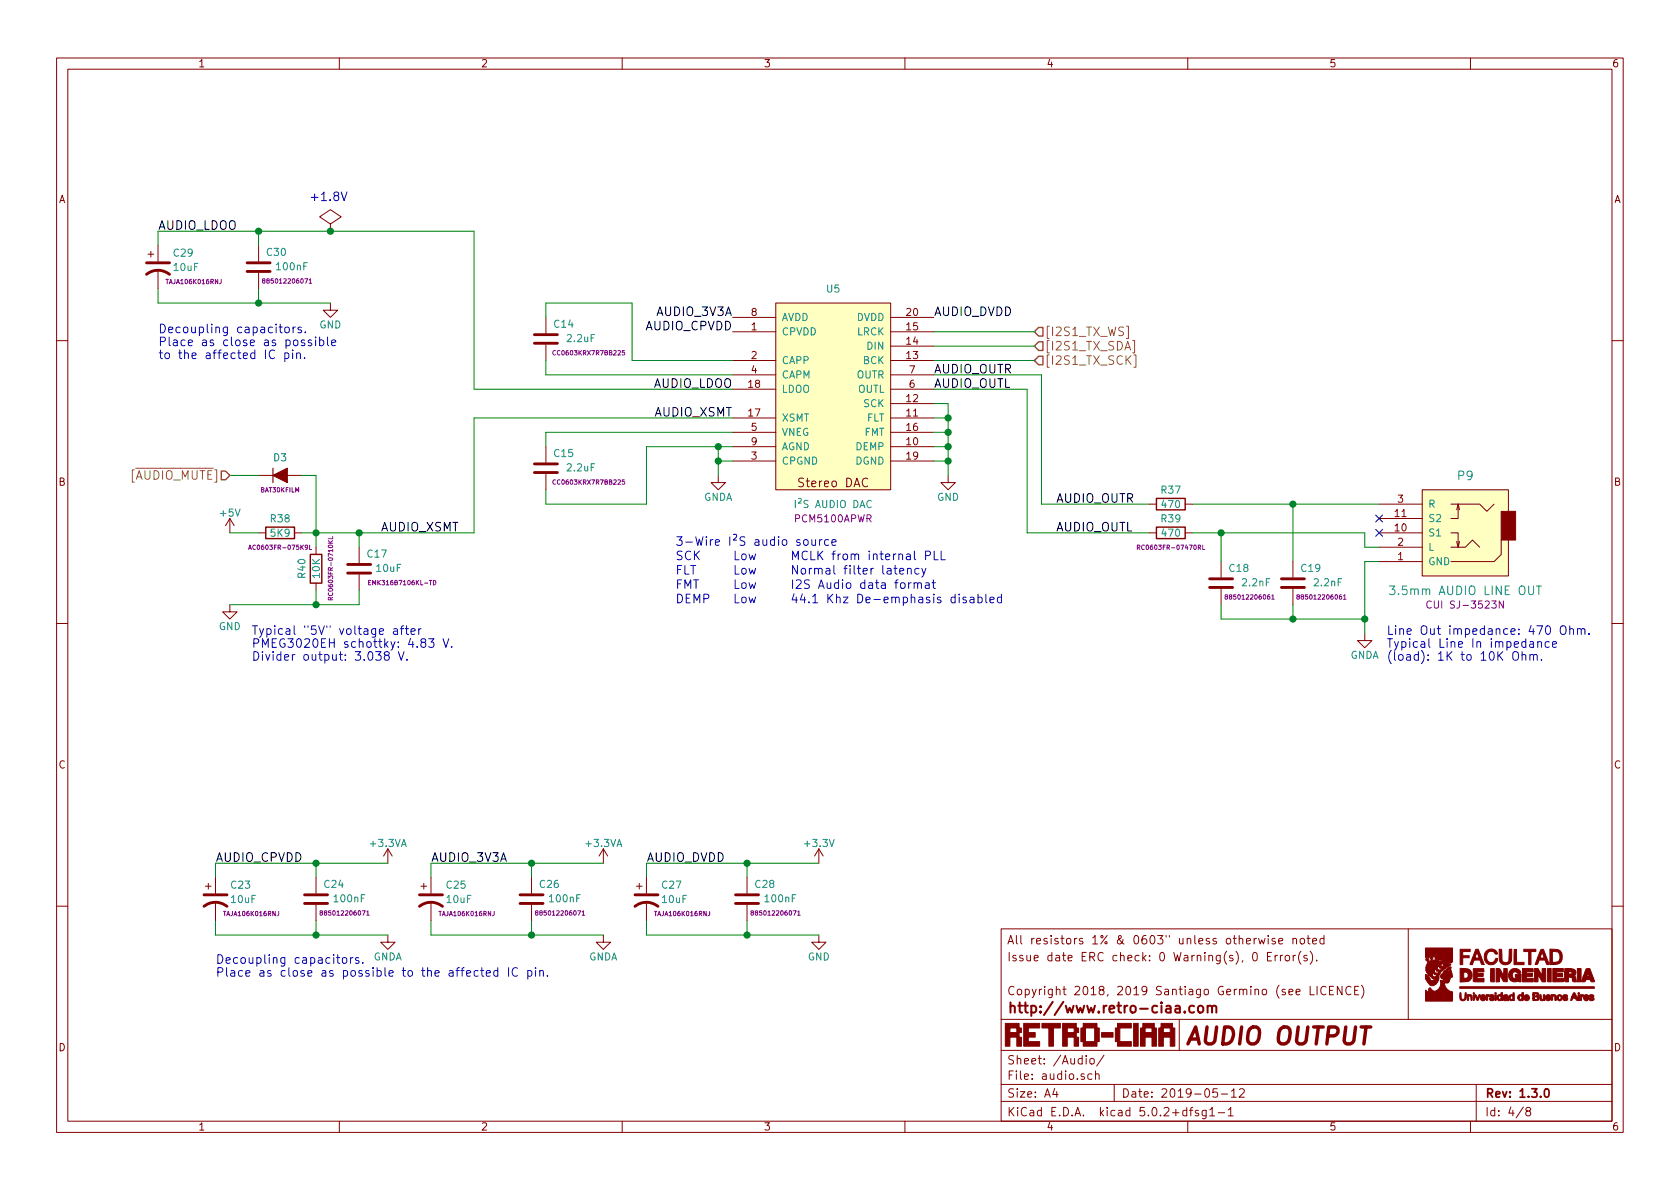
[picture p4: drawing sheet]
<svg xmlns="http://www.w3.org/2000/svg" width="297mm" height="210mm" viewBox="0 0 297 210" stroke-linecap="round" stroke-linejoin="round" font-family="sans-serif">
<g fill="none" stroke="#840000" stroke-width=".18">
<path d="M10 10.3h277v189.9h-277zM12 12.2h273v186.1h-273zM60 10.3v1.9M110 10.3v1.9M160 10.3v1.9M210 10.3v1.9M260 10.3v1.9M58.4 39.6l1.9-1.3-1.9-1.2-1.9 1.2 1.9 1.3v1.3M26.2 45h1M26.7 44.4v1.1M27.9 43.4v2.8M27.9 47.7v3.3"/>
<path d="M45.7 43.4v2.8M45.7 48.3v2.7M58.4 53.6v1.3h1.3l-1.3 1.2-1.3-1.2h1.3M58.4 40.9h.1M96.5 56.1v2.8M129.5 58.7h7.7M129.5 56.1h7.7M137.2 53.6h20.3v33h-20.3zM157.5 58.7h7.6M157.5 56.1h7.6M10 60.2h2M96.5 61v2.7"/>
<path d="M96.5 79v2.8M129.5 79h7.7M129.5 73.9h7.7M129.5 63.7h7.7M129.5 76.4h7.7M129.5 68.8h7.7M129.5 66.3h7.7M157.5 79h7.6M157.5 73.9h7.6M157.5 71.4h7.6M157.5 63.7h7.6M157.5 61.2h7.6"/>
<path d="M157.5 76.4h7.6M157.5 68.8h7.6M157.5 66.3h7.6M285 60.2h2M40.6 91.7l-.7 1.3M40.6 91.7v2.5M40.6 91.7l.8 1.3M45.7 84.1h7.6M45.7 94.2h1.3M52.1 94.2h1.2M55.9 96.8v1.2M63.5 96.8v2.8"/>
<path d="M96.5 83.8v2.8M127 84.1v1.2h1.3l-1.3 1.3-1.3-1.3h1.3M129.5 81.5h7.7M153.4 84.7a.63 .63 0 0 0-.7 0 .63 .63 0 0 0-.2 .7 .58 .58 0 0 0 .3 .6 .58 .58 0 0 0 .6-.1M157.5 81.5h7.6M167.6 84.1v1.2h1.3l-1.3 1.3-1.2-1.3h1.2M203.2 94.2h1.3M203.2 89.1h1.3M209.5 94.2h1.3M209.5 89.1h1.3M215.9 99.3v2.8M228.6 99.3v2.8"/>
<path d="M243.8 94.2h7.7M243.8 99.3h7.7M243.8 91.7h7.7M243.8 96.8h7.7M243.8 89.1h7.7M251.5 86.6h15.2v15.2h-15.2zM256.5 94.2h1.3v2.6M256.5 96.8h2.6l1.2-1.3 1.3 1.3M256.5 89.1h5.1l1.3 1.3 1.3-1.3M257.6 95.8l.2 1M257.8 89.1v2.6h-1.3M257.8 89.1l-.2 1.1"/>
<path d="M257.8 89.1l.3 1.1M258.1 95.8l-.3 1M265.4 95.5v2.5l-1.2 1.3h-7.7M10 110.3h2M40.6 106.9v1.3h1.3l-1.3 1.3-1.2-1.3h1.2M55.9 103.1v1.3M63.5 101.6v2.8M215.9 104.1v2.8M228.6 104.1v2.8M241.3 112v1.3h1.3l-1.3 1.2-1.3-1.2h1.3M285 110.3h2M36.3 156.7h1"/>
<path d="M36.8 156.2v1M38.1 155.2v2.8M38.1 159.5v3.3M55.9 155.2v2.8M68.6 150.1l-.8 1.3M68.6 150.1v2.5M68.6 150.1l.7 1.3M74.4 156.7h1M74.9 156.2v1M76.2 155.2v2.8M76.2 159.5v3.3M94 155.2v2.8"/>
<path d="M106.7 150.1l-.8 1.3M106.7 150.1v2.5M106.7 150.1l.7 1.3M112.5 156.7h1M113 156.2v1M114.3 155.2v2.8M114.3 159.5v3.3M132.1 155.2v2.8M144.8 150.1l-.8 1.3M144.8 150.1v2.5M144.8 150.1l.7 1.3M10 160.2h2"/>
<path d="M55.9 160v2.8M68.6 165.3v1.3h1.2l-1.2 1.3-1.3-1.3h1.3M94 160v2.8M106.7 165.3v1.3h1.2l-1.2 1.3-1.3-1.3h1.3M132.1 160v2.8M144.8 165.3v1.3h1.2l-1.2 1.3-1.3-1.3h1.3M177 164.3h108v34h-108zM222.5 165.9l.3 1 .3-.7 .3 .7 .3-1M224.1 169.1h.5M224.2 165.4v.2M224.2 165.9v1M224.8 168.4h-.7v1.5h.7"/>
<path d="M225.5 166l-.4-.1-.2 .2v.3l.6 .1v.3h-.6M225.5 168.9v1M225.9 168.9l-.4 .3M226.1 166.4l.7-.1-.1-.3-.4-.1-.2 .2 .1 .7h.5M226.4 168.9v1M226.8 168.9l-.4 .2v.1M227.3 169.1l.2-.2 .4 .2 .1 .5-.1 .2-.4 .1-.2-.1zM228.6 166.1l.2-.2 .4 .1v.9M228.6 165.9v1M228.7 168.9v1M229.1 168.9l-.4 .3M229.9 166.1l.2-.2 .5 .2 .1 .5-.2 .2-.4 .1-.2-.1z"/>
<path d="M230 168.2a1.71 1.71 0 0 0 0 2.3M231.1 169l-.4-.1-.2 .2 .1 .3 .5 .1v.3h-.6M231.1 165.9h.5M231.3 165.4v1.3l.3 .2M231.6 168.2a1.71 1.71 0 0 1 0 2.3M231.6 174.4v1.5h.8M232.1 166.4l.7-.1-.1-.3-.4-.1-.2 .2 .1 .7h.5M232.8 169.8v.1M232.9 174.4v1.5M234.1 166l-.4-.1-.3 .3 .1 .6 .2 .1 .4-.1M234.1 165.4v1.5M234.4 174.6a.59 .59 0 0 0-.7 0 .59 .59 0 0 0-.2 .7 .56 .56 0 0 0 .3 .5 .56 .56 0 0 0 .6 0"/>
<path d="M235.1 175.1h.5M235.8 174.4h-.7v1.5h.7M237.3 174.4v1.5l-.9-1.5v1.5M238.9 174.6a.59 .59 0 0 0-.8 0 .59 .59 0 0 0-.2 .7 .56 .56 0 0 0 .3 .5 .56 .56 0 0 0 .7 0M239.5 175.1h.5M240.2 174.4h-.7v1.5h.7M240.7 174.2a1.71 1.71 0 0 1 0 2.3M249 164.3v16M285 160.2h2M60 198.3v1.9M110 198.3v1.9M160 198.3v1.9"/>
<path d="M177 194.8h108M177 191.8h108M177 185.7h108M177 180.3h108M186.5 192.5l-.4 1h1M186.8 193v1M192 186.7v.1M192 187.2v1M192.8 187.3l.2-.1 .4 .1v.7l-.2 .2-.4-.2zM193.1 190l-.5-.1-.3 .3 .1 .5 .2 .2 .5-.1M193.7 190l.2-.1 .4 .1v.9M193.7 189.4v1.5"/>
<path d="M195.2 186.6l-1.3 1.9M197 191.8v3M210 198.3v1.9M210.3 196.3h.6M210.9 195.8l-.4 .3v1.2M211.9 196.4l-.4-.1-.2 .2 .1 .3 .5 .1v.4h-.6M213.3 196.3v1.3l-.3 .2h-.4M213.3 196.4l-.5-.1-.3 .3 .1 .6 .2 .1h.5M213.9 196.3l.4-.5v1.5M213.9 197.3h.9M215.2 192.5h-.7l-.1 .7 .3-.1 .5 .1 .1 .2-.1 .5-.2 .1-.6-.1M215.4 196.8h1.1"/>
<path d="M215.9 193.5h1.2M217.2 196.3l.4-.5v1.5M217.2 197.3h.8M217.7 193l.5-.5v1.5M217.7 194h.9M219.2 192.7l.2-.2h.3l.2 .2 .1 .3-.9 1h.9M260 198.3v1.9M261 191.8v6.5M269.3 195.8l-1.2 1.9M270.1 196.5l-.3-.2v-.2l.3-.3h.3l.2 .3v.2l-.7 .2a.48 .48 0 0 0-.1 .7l.3 .1 .5-.1a.48 .48 0 0 0-.2-.7"/>
</g>
<path d="M273.2 192.7l.3-.2a.94 .94 0 0 1 0 1.5l-.4-.3-.1-.6z" fill="none" stroke="#840000" stroke-width=".3"/>
<path d="M209.5 178.9l.1 .1-.1 .1-.1-.1 .1-.1v.2M211.1 177.9l-.5-.1-.3 .4v.5l.1 .3 .2 .1 .5-.1M211.9 178a.49 .49 0 0 1 .5-.2 .49 .49 0 0 1 .4 .4v.5a.48 .48 0 0 1-.5 .4 .48 .48 0 0 1-.5-.4zM213.5 178a.45 .45 0 0 1 .8 .1v1M213.5 177.8v1.3M214.3 178.1l.3-.3 .4 .1 .1 1.2" fill="none" stroke="#840000" stroke-width=".36"/>
<g fill="#840000" stroke="#840000" stroke-width=".18">
<path d="M255.3 171.7l.5-.1-.1-.1 .1-.2 .7-.3 .1 .2-.6 .3 .2 .4v-.3l.3-.1 .3 1.3a1.12 1.12 0 0 0-.6 .9l-.2 .1h-.5a1.51 1.51 0 0 0 1.3 1.6v1.6h-4.8l.1-1.9 .2 .2 .4 .1a.41 .41 0 0 1-.1-.4 .41 .41 0 0 1 .3-.3 .87 .87 0 0 0 .8 .6 .87 .87 0 0 0 .8-.6 1.53 1.53 0 0 0 .2-1.3h.5l.1-.2a.51 .51 0 0 1-.6-.3 .51 .51 0 0 1 .3-.7z"/>
<path d="M258.2 175.5l.1 .1a1.26 1.26 0 0 0 .3 1.1 .44 .44 0 0 0 .4-.6l.1-.6a.81 .81 0 0 1 .1 1 .81 .81 0 0 1-.8 .4 1.43 1.43 0 0 1-.2-1.4z"/>
<path d="M261.8 176a.45 .45 0 0 1 .6-.1 .45 .45 0 0 1 .2 .6h-.6l.3 .3 .3-.2a.46 .46 0 0 1-.6 .4 .46 .46 0 0 1-.3-.7l.7-.1-.2-.1-.4 .1z"/>
<path d="M262.8 175.9h.5a.53 .53 0 0 1 .8 .3h-.5l.6 .2a.41 .41 0 0 1-.4 .6 .41 .41 0 0 1-.5-.4l.7 .1-.5-.3-.2-.3a.67 .67 0 0 0-.4 .8l-.1-.1z"/>
<path d="M264.8 176l.5-.1 .1-.3 .3-.1v1.4h-.4a.52 .52 0 0 1-.7-.5h.3l.1 .3h.3a.32 .32 0 0 0 0-.6h-.3l-.1 .3h-.3z"/>
<path d="M265.8 176a.49 .49 0 0 1 .7-.1 .49 .49 0 0 1 .1 .7l.1 .4-.4-.1a.39 .39 0 0 1-.6-.2h.5l.2-.2-.7 .2 .2-.3 .4-.2-.1-.1-.3 .2z"/>
<path d="M266.8 176.1l.7-.2v-.3h.2v1.3h-.1a.57 .57 0 0 1-.9-.5h.3l.2 .4a.31 .31 0 0 0 .3-.4 .31 .31 0 0 0-.4-.2l-.1 .2h-.3z"/>
<path d="M268.5 176l.6-.1v-.3l.3-.1v1a.45 .45 0 0 1-.3 .5 .45 .45 0 0 1-.5-.1l-.3-.5h.3l.1 .3h.2l.2-.1v-.2v-.2l-.3-.1-.2 .3h-.3z"/>
<path d="M269.5 176.1a.53 .53 0 0 1 .7-.2 .53 .53 0 0 1 .3 .6l-.8 .1 .2 .2 .4-.2a.46 .46 0 0 1-.6 .4 .46 .46 0 0 1-.3-.7l.1-.1h.6l-.2-.1-.4 .1z"/>
<path d="M272.3 175.9l.2 .1 .1 .7 .2-.1 .1-.7h.2l.1 1h-.2a.47 .47 0 0 1-.6 0 .47 .47 0 0 1-.1-.6z"/>
<path d="M273.4 176.1a.46 .46 0 0 1 .6-.2 .46 .46 0 0 1 .2 .6l-.7 .1 .2 .2 .5-.2a.5 .5 0 0 1-.7 .3 .5 .5 0 0 1-.2-.7h.6l-.2-.1-.4 .1z"/>
<path d="M275.4 176a.52 .52 0 0 1 .8 .1 .52 .52 0 0 1-.2 .8 .52 .52 0 0 1-.7-.3v-.2h.2l.1 .2 .2 .2 .2-.4-.2-.3-.2 .1-.1 .2h-.2z"/>
<path d="M276.4 176l.4-.1 .3 .1v.2l-.5-.1 .1 .1a.41 .41 0 0 1 .4 .2 .41 .41 0 0 1 0 .5l-.3 .1-.4-.2v-.2l.3 .1 .3-.1-.6-.2z"/>
<path d="M280.1 176a.45 .45 0 0 1 .6-.1 .45 .45 0 0 1 .2 .6h-.6a.32 .32 0 0 0 .2 .2 .32 .32 0 0 0 .3-.1 .47 .47 0 0 1-.6 .4 .47 .47 0 0 1-.2-.8h.7l-.2-.1-.5 .1z"/>
<path d="M281 176a.43 .43 0 0 1 .5-.1 .43 .43 0 0 1 .3 .3h-.5l.5 .3a.42 .42 0 0 1-.3 .5 .42 .42 0 0 1-.5-.4 .29 .29 0 0 0 .5 0l-.5-.3z"/>
<path d="M259.4 175.9h.6l.2 .1a.81 .81 0 0 1 0 .9l-.3-.8-.2 .1-.1 .7h-.1z"/>
<path d="M260.5 175.9h.2v.3l-.1 .7-.1-.1z"/>
<path d="M260.8 175.9l.2 .1 .2 .6 .3-.7h.2v.1a.93 .93 0 0 1-.5 .9z"/>
<path d="M264.3 175.9h.1a.86 .86 0 0 1 .1 1l-.2-.1z"/>
<path d="M271 175.5h.4a.47 .47 0 0 1 .6 .1 .47 .47 0 0 1 .1 .6 .48 .48 0 0 1 0 .6 .48 .48 0 0 1-.6 .1h-.5v-.4h.3a.33 .33 0 0 0 .3 .3 .33 .33 0 0 0 .3-.3v-.1l-.4-.1h-.2v.2h-.3v-.6h.3v.2h.1l.4-.2-.3-.1-.5 .1z"/>
<path d="M274.3 175.9a.65 .65 0 0 1 .9 .3v.7h-.3a.63 .63 0 0 0-.1-.8l-.2 .1-.1 .7h-.2z"/>
<path d="M278.2 175.6h.3l.5 1.2v-.9h.2l.1 1h-.5a.56 .56 0 0 0-.7-.3l-.1 .3h-.3a.55 .55 0 0 1 .7-.6l-.1-.5-.1 .4h-.3z"/>
<path d="M279.4 175.9h.5l.1 .1a.91 .91 0 0 0-.4 .9l-.2-.1z"/>
<path d="M260.5 175.6h.2v.1h-.2z"/>
<path d="M264.3 175.6h.2v.1h-.2z"/>
<path d="M279 175.6h.2v.1h-.2z"/>
<path d="M258.1 174.5h23.8v.3h-23.8z"/>
<path d="M252 167.6h4.8v2.5a1.08 1.08 0 0 1-1.4-.1l-.8-.2h-.2v.3a1.02 1.02 0 0 1 1 .1l1.1 .4-.5 .4a2.37 2.37 0 0 0-1.7 2.4 .99 .99 0 0 1-1.6 .7l-.2-.3a1.23 1.23 0 0 1-.4-1.5l.7 .7a.37 .37 0 0 0 .4 .4 .37 .37 0 0 0 .4-.4h-.3l-.8-.6h.7a.38 .38 0 0 0 .4 .3 .38 .38 0 0 0 .4-.3l-.4-.1-.2-.2-.2 .3h-.7l-.4-.7h1.5a.38 .38 0 0 0 .3 .4 .38 .38 0 0 0 .5-.3l-.4-.1-.2-.3-.2 .3-1.5-.1v-.5h2a.35 .35 0 0 0 .3 .4 .35 .35 0 0 0 .4-.3h-.2l-.2-.4-.3 .3h-2l.1-.3h2.6a.27 .27 0 0 0 .3 0 .27 .27 0 0 0 .1-.3h-.3l-.1 .3h-2.6a1.52 1.52 0 0 1 1.7-1.1 .45 .45 0 0 0 .4-.5 .45 .45 0 0 0-.6-.3l-.2 .3a.45 .45 0 0 0-.5-.3 .45 .45 0 0 0-.4 .5l-.6-.1z"/>
<path d="M258.2 171.2l.6 .1a1.21 1.21 0 0 1 1.5 1.1 1.21 1.21 0 0 1-1.5 1.2l-.6 .1v-1.8h.6v1.1a.58 .58 0 0 0 .8-.6 .58 .58 0 0 0-.8-.5h-.6z"/>
<path d="M260.5 171.3h1.8l.1 .6h-1.2l.1 .2h1l-.1 .6h-1v.3h1.2v.6h-1.9z"/>
<path d="M263.6 171.3h.6v2.3h-.6z"/>
<path d="M264.5 171.3h.6l.7 1.1 .1-1.1h.6v2.3a.73 .73 0 0 1-1-.6l-.3-.6-.1 1.2h-.6z"/>
<path d="M267.1 171.6a1.1 1.1 0 0 1 1.8 .5h-.5a.56 .56 0 0 0-.8-.1 .56 .56 0 0 0-.1 .8 .56 .56 0 0 0 .9 0h-.5v-.5h1.1l-.1 1.3-.5-.1a1.19 1.19 0 0 1-1.5-.3 1.19 1.19 0 0 1 .2-1.6z"/>
<path d="M269.2 171.3h1.9v.6h-1.2l.1 .2h1l-.1 .6h-1v.3h1.2v.6h-1.9z"/>
<path d="M271.3 171.3h.6l.7 1.2 .1-1.2h.6v2.3h-.6l-.8-1.3v1.3h-.6z"/>
<path d="M273.6 171.3h.7v2.3h-.7z"/>
<path d="M274.5 171.3h1.9v.6h-1.2l.1 .2h1v.6h-1.1v.3h1.3l-.1 .6h-1.9z"/>
<path d="M276.7 171.3h.5a1.35 1.35 0 0 1 1.4 .5v.3l-.2 .4 .2 .4 .1 .7a.5 .5 0 0 1-.7-.2v-.3a.55 .55 0 0 0-.7-.3v.8h-.6v-1.7h.6v.3h.5l.2-.2-.3-.1h-1z"/>
<path d="M278.9 171.3h.7v2.3h-.7z"/>
<path d="M280.4 171.3h.7l.8 2.2a.45 .45 0 0 1-.5 .1 .45 .45 0 0 1-.3-.4 .52 .52 0 0 0-.8 .3l-.7 .1 .3-.9h1l-.1-.6-.2 .6h-.7z"/>
<path d="M262.8 168.1a1.09 1.09 0 0 1 1.2-.3 1.09 1.09 0 0 1 .7 .9h-.3a.85 .85 0 0 0-1.1-.4 .85 .85 0 0 0-.5 1.1 .83 .83 0 0 0 .8 .8 .83 .83 0 0 0 .9-.7h.2a1.16 1.16 0 0 1-1.1 1.2 1.16 1.16 0 0 1-1.2-1.3 1.42 1.42 0 0 1 .4-1.3z"/>
<path d="M265.1 167.8l.4 .1 .1 1.4a.7 .7 0 0 0 .3 .9 .7 .7 0 0 0 .9-.3l.1-2 .4-.1v1.3a1.14 1.14 0 0 1-1 1.5 1.14 1.14 0 0 1-1.2-1.3z"/>
<path d="M258.2 167.9h1.7v.4h-1.3v.7h1.2v.4h-1.2v1.2h-.4z"/>
<path d="M260.9 167.9h.5l1 2.7-.4-.1-.3-.7h-1.1l-.3 .8-.4-.1 .4-1.1 1.2-.1-.3-.9-.4 1h-.5z"/>
<path d="M267.7 167.9h.4v2.3h1.4v.4h-1.8z"/>
<path d="M269.4 167.9h2.2v.4h-.9v2.3h-.4v-2.3h-.9z"/>
<path d="M272.4 168l.5-.1 1 2.5a.26 .26 0 0 1-.3 .2 .26 .26 0 0 1-.2-.2l-.3-.6h-1l-.1 .3a.38 .38 0 0 1-.2 .4 .38 .38 0 0 1-.4 0l.5-1.1h1.1l-.3-1-.4 1h-.4z"/>
<path d="M274 167.8l.7 .1a1.28 1.28 0 0 1 1.3 .4 1.28 1.28 0 0 1 .2 1.3 1.29 1.29 0 0 1-1.6 1h-.6v-.4h.5a1 1 0 0 0 1-.2 1 1 0 0 0 .3-1 .69 .69 0 0 0-.9-.7l-.4-.1v2h-.5z"/>
<path d="M252.1 169.5a.39 .39 0 0 1 .6 .2 .39 .39 0 0 1-.2 .5l-.4-.4z"/>
<path d="M252.9 169a.33 .33 0 0 1 .5 .3 .33 .33 0 0 1-.4 .4l-.2-.4z"/>
<path d="M253.7 169.1l.2-.2a.33 .33 0 0 1 .3 .4 .33 .33 0 0 1-.5 .2z"/>
<path d="M177.7 181h2.5v.8h.4v.8h-.4v.8h.4v1.6h-.8v-1.6h-1.2v1.6h-.9v-3.2h.9v.8h1.2v-.8h-2.1z"/>
<path d="M181 181h2.8v.8h-2v.8h1.2v.8h-1.2v.8h2v.8h-2.8z"/>
<path d="M184.2 181h3.3v.8h-1.2v3.2h-.9v-3.2h-1.2z"/>
<path d="M187.9 181h2.4v.8h.4v.8h-.4v.8h.4v1.6h-.8v-1.6h-1.2v1.6h-.8v-3.2h.8v.8h1.2v-.8h-2z"/>
<path d="M191.5 181h2.5v.8h.4v2.4h-.4v.8h-2.5v-.8h-.4v-2.4h.8v2.4h1.6v-2.4h-2z"/>
<path d="M197.6 181h2.4v.8h-2v2.4h2v.8h-2.4v-.8h-.4v-2.4h.4z"/>
<path d="M200.4 181h.8v4h-.8z"/>
<path d="M202.1 181h2v.8h.4v3.2h-.8v-1.6h-1.2v1.6h-.8v-3.2h.8v.8h1.2v-.8h-1.6z"/>
<path d="M205.3 181h2v.8h.4v3.2h-.8v-1.6h-1.2v1.6h-.8v-3.2h.8v.8h1.2v-.8h-1.6z"/>
<path d="M194.8 182.6h2v.8h-2z"/>
<path d="M265.4 90.4h2.6v5.1h-2.6z"/>
</g>
<g fill="#ffffc2" stroke="#ffffc2" stroke-width=".18">
<path d="M137.2 53.6h20.3v33h-20.3z"/>
<path d="M251.5 86.6h15.2v15.2h-15.2z"/>
</g>
<g fill="none" stroke="#0000c2" stroke-width=".18">
<path d="M60.3 34l.5 1.5 .5-1.5M50.4 58l.2-.2 .5 .2 .1 .5-.2 .3h-.4l-.2-.1zM51.8 57.8v1M52.2 57.8l-.3 .1-.1 .2M53.3 57.9a.37 .37 0 0 0-.6 .1l.1 .3 .5 .2-.2 .3h-.4M54 58.7v.1M55.8 59.6v.1M56.5 59.6v1.5M57.9 59.6v1.3l.2 .2M50.4 62.5l.4-.1 .3 .3v.4l-.2 .2h-.5M50.4 62.4v1.5M51.7 62.4v1"/>
<path d="M52.5 62.5l.2-.1 .3 .1 .1 .9M52.5 62.4v1M53.8 60.2l-.3-.1-.2 .2v.2l.5 .2v.4h-.5M53.8 63.3v.1M55.1 60.2l-.4-.1-.2 .2 .1 .2 .5 .2v.4h-.6M55.8 60.1v1M56.5 60.2l.5-.1 .3 .3v.4l-.2 .3h-.6M58.6 60.6l.8-.1-.1-.3-.4-.1-.3 .2 .1 .8h.6M142.2 95.5l.2-.1 .4 .1 .1 .6-.2 .3h-.3l-.2-.1zM143.5 95.4v.8a.37 .37 0 0 0 .3 .3 .37 .37 0 0 0 .4-.2M144.2 95.4v1M144.9 95.4v1"/>
<path d="M145.4 95.4l-.3 .1-.2 .2M146.5 95.5l-.4-.1-.3 .3 .1 .7h.6M147.1 95.9l.7-.1v-.3l-.5-.1-.2 .2 .1 .8h.6M163.7 98.2h.7l.1-.2-.1-.4-.2-.1h-.5v1.5M165.2 97.5v1.5h.7M166.4 97.5v1.5h.7M66.4 115.2h1l-.5 .6 .4 .1v.7l-.2 .2h-.5l-.2-.2M68.2 115.9l-.3-.3 .1-.2 .2-.2 .6 .2v.2l-.1 .2-.6 .1a.48 .48 0 0 0 0 .8 .48 .48 0 0 0 .7-.1 .48 .48 0 0 0-.1-.7h-.2M69.6 111.2h.6l.1 1M70.3 111.5l-.5 .1a.3 .3 0 0 0-.3 .3 .3 .3 0 0 0 .3 .3l.5-.1M70.4 115.2l.5 1.6 .6-1.6M70.8 111.2h.6"/>
<path d="M71.4 110.7l-.4 .2v1.3M71.7 111.2h.5M71.9 110.7v1.3v.1l.3 .1M72 116.6v.2M72.7 111.7l.7-.2-.1-.3h-.4l-.2 .2v.7h.6M74 111.2v1M74.5 111.2l-.5 .2M74.7 113.6l-.3-.3 .1-.2 .2-.2 .5 .2v.4l-.7 .2-.1 .2 .1 .5h.6a.48 .48 0 0 0-.1-.8M75.8 112.9h.9l-.5 .6 .5 .2v.6l-.2 .2h-.5l-.2-.2M78.3 112.9l.5 1.6 .5-1.6M79.9 114.3v.2M159.1 101l.7-.1-.1-.3-.4-.1-.2 .2v.7h.6"/>
<path d="M160.5 100.6l.2-.1 .3 .1 .1 .9M160.5 100.5v1M161.1 103l-.3 .1-.1 .2M161.6 103.2l.2-.2 .4 .1 .1 1M161.6 103v1.1M162.3 103.2a.36 .36 0 0 1 .3-.2 .36 .36 0 0 1 .3 .2v.9M162.5 100.6l-.4-.1-.3 .1v.8a.48 .48 0 0 0 .7 0M163 100.5l.3 1M163.7 103.1h.5l.1 1M163.7 100.5l-.5 1.4-.2 .1M164.3 103.4l-.5 .1a.31 .31 0 0 0-.2 .3 .31 .31 0 0 0 .2 .3l.5-.1M164.8 103h.6"/>
<path d="M165 102.5v1.3l.4 .3M170.8 105.7l-.3-.1-.2 .2v.2l.5 .2v.3h-.5M171.6 105.7h.5l.1 .9M172.2 105.9l-.5 .1a.3 .3 0 0 0-.2 .3 .3 .3 0 0 0 .2 .3l.5-.1M172.9 105.7l.5-.1 .2 .1v.7a.48 .48 0 0 1-.7 .1M172.9 105.1v1.5M174.3 105.1v1.3l.2 .2M175 106.1l.8-.2-.1-.2-.4-.1-.3 .2 .1 .7h.6M177.1 105.7l-.5-.1-.2 .1v.7a.48 .48 0 0 0 .7 .1M177.1 105.1v1.5M267.5 115.4a.53 .53 0 0 1 .9 0 1.01 1.01 0 0 1-.3 1.4 .5 .5 0 0 1-.6-.5zM269.1 115.9l.2-.2 .4 .1 .1 1"/>
<path d="M269.1 115.2v1.6M270.5 113.5h.6v1M270.5 115.9l.2-.2 .4 .1v1M270.5 115.7v1.1M271.1 113.8l-.5 .1a.31 .31 0 0 0-.2 .3 .31 .31 0 0 0 .2 .3l.5-.1M271.1 115.9l.3-.2 .3 .1 .1 1M271.9 113.6l.1-.1a.37 .37 0 0 1 .5 .2v.8M271.9 113.5v1M272.5 116.6v.2M273.9 113.5h-.4l-.2 .1v.7a.48 .48 0 0 0 .6 .1M274.5 114l.7-.2v-.3h-.5l-.2 .2 .1 .7h.6M275.9 110.9a.53 .53 0 0 1 .9 0 1.04 1.04 0 0 1-.3 1.3 .53 .53 0 0 1-.6-.5z"/>
<path d="M277.5 111.3l.2-.1h.4l.1 1M277.5 110.7v1.5M278.9 111.3l.1-.1a.37 .37 0 0 1 .6 .2v.8M278.9 111.2v1M279.6 111.4l.2-.2h.4v1M280.9 112v.2M60.6 169.5l.2-.2 .4 .2 .1 .5-.1 .3-.4 .1-.2-.2zM62 169.3v1.1M62.4 169.3l-.3 .1-.1 .2M63.4 169.4a.37 .37 0 0 0-.6 .1l.1 .3 .6 .2-.2 .4-.5-.1M64.1 170.2v.2M84.5 171.7l-.4-.1-.2 .1v.8a.48 .48 0 0 0 .6 .1"/>
<path d="M85 171.6h.5M85.2 171.1v1.3l.3 .2M86 172.1l.7-.1-.1-.3-.4-.1-.2 .2 .1 .8h.5M88 171.7l-.4-.1-.3 .3 .1 .7h.6M88 171.1v1.5M89.9 171.1v1.5M91.5 171.2a.62 .62 0 0 0-.8 .1 .62 .62 0 0 0-.1 .7 .57 .57 0 0 0 .2 .6 .57 .57 0 0 0 .7-.1M93.3 171.7l.5-.1 .2 .1v.8a.48 .48 0 0 1-.7 .1M93.3 171.6v1.5M94.7 171.1v.1M94.7 171.6v1M95.4 171.7l.2-.1 .4 .1 .1 .9"/>
<path d="M95.4 171.6v1M96.8 172.5v.1"/>
</g>
<g fill="none" stroke="#840000" stroke-width=".51">
<path d="M25.9 48.5a3.3 3.3 0 0 1 4.1 0M25.9 46.5h4.1M43.7 46.5h4.1M43.7 48h4.1M94.5 59.2h4.1M94.5 60.7h4.1M61.5 99.8h4M94.5 82h4.1M94.5 83.6h4.1M61.5 101.3h4M213.9 102.4h4M213.9 103.9h4"/>
<path d="M226.6 102.4h4M226.6 103.9h4M36.1 158.2h4M53.8 158.2h4.1M53.8 159.8h4.1M74.2 158.2h4M91.9 158.2h4.1M91.9 159.8h4.1M112.3 158.2h4M130 158.2h4.1M130 159.8h4.1M36.1 160.3a3.3 3.3 0 0 1 4 0"/>
<path d="M74.2 160.3a3.3 3.3 0 0 1 4 0M112.3 160.3a3.3 3.3 0 0 1 4 0"/>
</g>
<g fill="none" stroke="#840084" stroke-width=".18">
<path d="M39.1 49.4v.6l-.3 .2M46.6 49.6l-.2-.1 .1-.2h.3a.31 .31 0 0 1-.3 .4v.3l.2 .1 .2-.2-.2-.3M54.7 49.5l.2-.2v.8M54.7 50.1h.4M98.2 62a.36 .36 0 0 0-.5 .4 .36 .36 0 0 0 .5 .3M110.4 62h-.4v.4l.3-.1 .2 .3-.2 .2-.3-.1M43.9 97.2l.3-.8 .2 .8M44 96.9h.4M54.7 96.4v.8h.4M58.8 94.9v.4h-.8M98.2 84.9a.36 .36 0 0 0-.5 .3 .36 .36 0 0 0 .5 .4M110.4 84.9h-.4v.3l.3-.1 .2 .4-.2 .1h-.3"/>
<path d="M201.1 96.8l.4-.1v-.3h-.4v.8M201.3 96.8l.2 .4M212.6 96.4v.8h.4M58.4 106.1v-.4h-.3l-.1 .4h.8M58.8 105.6l-.4 .3M65.2 103h.3M65.6 102.6h-.4v.8h.4M76.6 102.6a.4 .4 0 0 1 .5 .4 .4 .4 0 0 1-.5 .4zM216.7 105.5l-.1-.1 .1-.2h.3a.31 .31 0 0 1-.4 .4v.2l.3 .2 .1-.2-.1-.3M224.8 105.4l.3-.2v.8M224.8 106h.5M229.4 105.5l-.1-.1 .1-.2h.3a.31 .31 0 0 1-.4 .4v.2l.3 .2 .1-.2-.1-.3"/>
<path d="M237.5 105.4l.3-.2v.8M237.5 106h.5M253.1 106.4a.51 .51 0 0 0-.7 0 .51 .51 0 0 0-.1 .6 .46 .46 0 0 0 .2 .5 .46 .46 0 0 0 .6-.1M265.8 106.3v1.2l-.7-1.2v1.2M49.3 161.2v.5l-.3 .2M56.7 161.4l-.1-.2v-.1h.4a.31 .31 0 0 1-.4 .4v.2l.3 .1 .1-.1-.1-.3M64.8 161.3l.2-.2v.7M64.8 161.8h.5M87.4 161.2v.5l-.3 .2M94.8 161.4l-.1-.2v-.1h.4a.31 .31 0 0 1-.4 .4v.2l.3 .1 .1-.1-.1-.3M102.9 161.3l.2-.2v.7M102.9 161.8h.5"/>
<path d="M125.5 161.2v.5l-.3 .2M132.9 161.4l-.1-.2v-.1h.4a.31 .31 0 0 1-.4 .4v.3h.3l.1-.1-.1-.3M141 161.3l.2-.2v.7M141 161.8h.5"/>
</g>
<g fill="none" stroke="#008400" stroke-width=".18">
<path d="M27.9 51v2.6h30.5M27.9 43.4v-2.5h55.9v27.9h45.7M45.7 40.9v2.5M45.7 51v2.6M96.5 56.1v-2.5h15.3v10.1h17.7M165.1 58.7h17.8M96.5 63.7v2.6h33M127 79v5.1M129.5 76.4h-33v2.6M129.5 79h-15.2v10.1h-17.8v-2.5M129.5 73.9h-45.7v20.3h-30.5M165.1 63.7h17.8"/>
<path d="M165.1 66.3h19v22.8h19.1M165.1 76.4h2.5M165.1 71.4h2.5v12.7M165.1 73.9h2.5M165.1 79h2.5M165.1 68.8h16.5v25.4h21.6M165.1 61.2h17.8M40.6 84.1h5.1M40.6 94.2h5.1M53.3 84.1h2.6v12.7M63.5 94.2v2.6M127 81.5h2.5"/>
<path d="M165.1 81.5h2.5M210.8 89.1h33M210.8 94.2h30.5v2.6h2.5M215.9 94.2v5.1M228.6 89.1v10.2M243.8 99.3h-2.5v12.7M55.9 104.4v2.5M63.5 104.4v2.5h-22.9M215.9 106.9v2.6h25.4M228.6 106.9v2.6M55.9 152.6v2.6M68.6 152.6h-30.5v2.6"/>
<path d="M94 152.6v2.6M106.7 152.6h-30.5v2.6M132.1 152.6v2.6M144.8 152.6h-30.5v2.6M38.1 162.8v2.5h30.5M55.9 162.8v2.5M76.2 162.8v2.5h30.5M94 162.8v2.5M114.3 162.8v2.5h30.5M132.1 162.8v2.5"/>
</g>
<g fill="#008400" stroke="#008400" stroke-width=".25">
<circle cx="167.6" cy="73.9" r=".51"/>
<circle cx="167.6" cy="76.4" r=".51"/>
<circle cx="167.6" cy="79" r=".51"/>
<circle cx="167.6" cy="81.5" r=".51"/>
<circle cx="127" cy="81.5" r=".51"/>
<circle cx="127" cy="79" r=".51"/>
<circle cx="55.9" cy="94.2" r=".51"/>
<circle cx="63.5" cy="94.2" r=".51"/>
<circle cx="55.9" cy="106.9" r=".51"/>
<circle cx="132.1" cy="165.3" r=".51"/>
<circle cx="132.1" cy="152.6" r=".51"/>
<circle cx="94" cy="165.3" r=".51"/>
<circle cx="94" cy="152.6" r=".51"/>
<circle cx="45.7" cy="53.6" r=".51"/>
<circle cx="55.9" cy="165.3" r=".51"/>
<circle cx="55.9" cy="152.6" r=".51"/>
<circle cx="45.7" cy="40.9" r=".51"/>
<circle cx="228.6" cy="109.5" r=".51"/>
<circle cx="228.6" cy="89.1" r=".51"/>
<circle cx="215.9" cy="94.2" r=".51"/>
<circle cx="58.4" cy="40.9" r=".51"/>
<circle cx="241.3" cy="109.5" r=".51"/>
</g>
<path d="M48.3 82.8v2.5" fill="none" stroke="#840000" stroke-width=".2"/>
<path d="M48.3 84.1l2.5-1.3v2.5z" fill="#840000" stroke="#840000" stroke-width=".2"/>
<path d="M47 93.2h5.1v2h-5.1zM54.9 98h2v5.1h-2zM204.5 93.2h5v2h-5zM204.5 88.1h5v2.1h-5z" fill="none" stroke="#840000" stroke-width=".25"/>
<path d="M245.7 103.6h.9l-.5 .6 .5 .1v.7l-.3 .2h-.4l-.2-.2M271.7 103.6h.8M272.1 103.6v1.6" fill="none" stroke="#008484" stroke-width=".18"/>
<path d="M199.2 57.7h.3v2.2h-.3M200.3 60.2h.3v2.2h-.3M200.5 62.8h.3v2.1h-.3" fill="none" stroke="#848400" stroke-width=".18"/>
<path d="M183.6 57.9h.8v1.5h-.8l-.7-.7zM183.6 60.4h.8v1.6h-.8l-.7-.8zM183.6 63h.8v1.5h-.8l-.7-.8zM39.1 83.3h.8l.7 .8-.7 .7h-.8z" fill="none" stroke="#848400" stroke-width=".25"/>
<path d="M243.2 93.6l1.2 1.2M243.2 91.1l1.2 1.2M244.4 93.6l-1.2 1.2M244.4 91.1l-1.2 1.2" fill="none" stroke="#000084" stroke-width=".18"/>
<text font-size="4.2" fill="#840000" x="209.3" y="184.8">AUDIO OUTPUT</text>
<text font-size="2.5" fill="#840000" x="178" y="179.1">http://www.retro-ciaa.com</text>
<g font-size="2.1" fill="#0000c2">
<text x="54.6" y="35.6">+1.8V</text>
<text x="27.9" y="58.9">Decoupling capacitors.</text>
<text x="27.9" y="61.2">Place as close as possible</text>
<text x="27.9" y="63.5">to the affected IC pin.</text>
<text x="119.4" y="101.6">FLT</text>
<text x="119.4" y="96.5">3-Wire I²S audio source</text>
<text x="119.4" y="99.1">SCK</text>
<text x="129.5" y="101.6">Low</text>
<text x="129.5" y="99.1">Low</text>
<text x="139.7" y="101.6">Normal filter latency</text>
<text x="139.7" y="99.1">MCLK from internal PLL</text>
<text x="119.4" y="104.1">FMT</text>
<text x="119.4" y="106.7">DEMP</text>
<text x="129.5" y="104.1">Low</text>
<text x="129.5" y="106.7">Low</text>
<text x="139.7" y="104.1">I2S Audio data format</text>
<text x="139.7" y="106.7">44.1 Khz De-emphasis disabled</text>
<text x="44.4" y="112.3">Typical &quot;5V&quot; voltage after</text>
<text x="245.1" y="112.3">Line Out impedance: 470 Ohm.</text>
<text x="44.4" y="114.5">PMEG3020EH schottky: 4.83 V.</text>
<text x="44.4" y="116.8">Divider output: 3.038 V.</text>
<text x="245.1" y="114.5">Typical Line In impedance</text>
<text x="245.1" y="116.8">(load): 1K to 10K Ohm.</text>
<text x="38.1" y="170.4">Decoupling capacitors.</text>
<text x="38.1" y="172.7">Place as close as possible to the affected IC pin.</text>
</g>
<g font-size="2.1">
<text x="27.9" y="40.6">AUDIO_LDOO</text>
<text x="114.1" y="58.4">AUDIO_CPVDD</text>
<text x="116.2" y="55.9">AUDIO_3V3A</text>
<text x="165.1" y="55.9">AUDIO_DVDD</text>
<text x="115.4" y="68.6">AUDIO_LDOO</text>
<text x="165.1" y="68.6">AUDIO_OUTL</text>
<text x="165.1" y="66">AUDIO_OUTR</text>
<text x="115.6" y="73.7">AUDIO_XSMT</text>
<text x="186.7" y="88.9">AUDIO_OUTR</text>
<text x="67.3" y="94">AUDIO_XSMT</text>
<text x="186.7" y="94">AUDIO_OUTL</text>
<text x="38.1" y="152.4">AUDIO_CPVDD</text>
<text x="76.2" y="152.4">AUDIO_3V3A</text>
<text x="114.3" y="152.4">AUDIO_DVDD</text>
</g>
<g font-size="2.1" fill="#848400">
<text x="184.7" y="59.4">[I2S1_TX_WS]</text>
<text x="184.7" y="62">[I2S1_TX_SDA]</text>
<text x="184.7" y="64.5">[I2S1_TX_SCK]</text>
<text x="23.4" y="84.8">[AUDIO_MUTE]</text>
</g>
<g font-size="2.1" fill="#840000">
<text x="141.4" y="86.2">Stereo DAC</text>
<text x="178" y="167">All resistors 1% &amp; 0603&quot; unless otherwise noted</text>
<text x="178" y="170">Issue date ERC check: 0 Warning(s), 0 Error(s).</text>
<text x="178" y="176">Copyright 2018, 2019 Santiago Germino (see LICENCE)</text>
<text x="178" y="191">File: audio.sch</text>
<text x="178" y="188.2">Sheet: /Audio/</text>
<text x="178" y="197.4">KiCad E.D.A. kicad 5.0.2+dfsg1-1</text>
<text x="178" y="194.1">Size: A4</text>
<text x="198.2" y="194.1">Date: 2019-05-12</text>
<text x="262.5" y="194.1">Rev: 1.3.0</text>
<text x="262.5" y="197.4">Id: 4/8</text>
</g>
<g font-size="2.1" fill="#008484">
<text x="257.8" y="84.9">P9</text>
<text x="246.8" y="105.2">3.5mm AUDIO LINE OUT</text>
</g>
<g font-size="1.8" fill="#840000">
<text x="35" y="11.9">1</text>
<text x="85" y="11.9">2</text>
<text x="135" y="11.9">3</text>
<text x="185" y="11.9">4</text>
<text x="235" y="11.9">5</text>
<text x="285" y="11.9">6</text>
<text x="10.4" y="35.9">A</text>
<text x="285.4" y="35.9">A</text>
<text x="132.9" y="58.4">1</text>
<text x="132.9" y="55.9">8</text>
<text x="160.3" y="58.4">15</text>
<text x="160.3" y="55.9">20</text>
<text x="132.9" y="63.5">2</text>
<text x="160.3" y="63.5">13</text>
<text x="160.3" y="61">14</text>
<text x="132.4" y="68.6">18</text>
<text x="132.9" y="66">4</text>
<text x="160.3" y="71.1">12</text>
<text x="160.8" y="68.6">6</text>
<text x="160.8" y="66">7</text>
<text x="132.4" y="73.7">17</text>
<text x="132.9" y="76.2">5</text>
<text x="160.3" y="73.7">11</text>
<text x="160.3" y="76.2">16</text>
<text x="132.9" y="81.3">3</text>
<text x="132.9" y="78.7">9</text>
<text x="160.3" y="78.7">10</text>
<text x="160.3" y="81.3">19</text>
<text x="10.4" y="85.9">B</text>
<text x="247.2" y="88.9">3</text>
<text x="285.4" y="85.9">B</text>
<text x="246.7" y="94">10</text>
<text x="246.7" y="91.4">11</text>
<text x="247.2" y="99.1">1</text>
<text x="247.2" y="96.5">2</text>
<text x="10.4" y="135.9">C</text>
<text x="285.4" y="135.9">C</text>
<text x="10.4" y="185.9">D</text>
<text x="285.4" y="185.9">D</text>
<text x="35" y="199.9">1</text>
<text x="85" y="199.9">2</text>
<text x="135" y="199.9">3</text>
<text x="185" y="199.9">4</text>
<text x="235" y="199.9">5</text>
<text x="285" y="199.9">6</text>
</g>
<g font-size="1.8" fill="#008484">
<text x="30.8" y="45.4">C29</text>
<text x="30.8" y="47.9">10uF</text>
<text x="47.2" y="45.3">C30</text>
<text x="49" y="47.8">100nF</text>
<text x="146.2" y="51.7">U5</text>
<text x="56.5" y="58.1">GND</text>
<text x="98" y="58">C14</text>
<text x="138.2" y="59.3">CPVDD</text>
<text x="138.2" y="56.8">AVDD</text>
<text x="151.5" y="56.8">DVDD</text>
<text x="151.6" y="59.3">LRCK</text>
<text x="100.4" y="60.5">2.2uF</text>
<text x="138.2" y="64.4">CAPP</text>
<text x="152.6" y="64.4">BCK</text>
<text x="153.4" y="61.8">DIN</text>
<text x="138.2" y="69.5">LDOO</text>
<text x="138.2" y="66.9">CAPM</text>
<text x="151.5" y="66.9">OUTR</text>
<text x="151.6" y="69.5">OUTL</text>
<text x="138.2" y="74.5">XSMT</text>
<text x="138.2" y="77.1">VNEG</text>
<text x="152.7" y="72">SCK</text>
<text x="152.8" y="77.1">FMT</text>
<text x="153.2" y="74.5">FLT</text>
<text x="48.4" y="81.6">D3</text>
<text x="98" y="80.8">C15</text>
<text x="100.4" y="83.4">2.2uF</text>
<text x="138.2" y="82.2">CPGND</text>
<text x="138.2" y="79.6">AGND</text>
<text x="151.3" y="82.2">DGND</text>
<text x="151.4" y="79.6">DEMP</text>
<text x="124.4" y="88.6">GNDA</text>
<text x="140.9" y="89.8">I²S AUDIO DAC</text>
<text x="165.7" y="88.6">GND</text>
<text x="205.4" y="87.3">R37</text>
<text x="205.5" y="89.8">470</text>
<text x="252.5" y="89.8">R</text>
<text x="39" y="91.4">+5V</text>
<text x="47.9" y="92.4">R38</text>
<text x="47.9" y="94.9">5K9</text>
<text x="205.4" y="92.4">R39</text>
<text x="205.5" y="94.9">470</text>
<text x="252.5" y="94.9">S1</text>
<text x="252.5" y="92.3">S2</text>
<text x="65" y="98.6">C17</text>
<text x="66.6" y="101.1">10uF</text>
<text x="217.4" y="101.1">C18</text>
<text x="230.1" y="101.1">C19</text>
<text x="252.5" y="99.9">GND</text>
<text x="252.5" y="97.4">L</text>
<text x="54" y="102.2" transform="rotate(-90 54 102.2)">R40</text>
<text x="56.6" y="102.2" transform="rotate(-90 56.6 102.2)">10K</text>
<text x="219.8" y="103.7">2.2nF</text>
<text x="232.5" y="103.7">2.2nF</text>
<text x="38.7" y="111.4">GND</text>
<text x="238.7" y="116.5">GNDA</text>
<text x="65.6" y="149.8">+3.3VA</text>
<text x="103.7" y="149.8">+3.3VA</text>
<text x="142.4" y="149.8">+3.3V</text>
<text x="40.9" y="157.1">C23</text>
<text x="41" y="159.7">10uF</text>
<text x="57.4" y="157">C24</text>
<text x="59.2" y="159.6">100nF</text>
<text x="79" y="157.1">C25</text>
<text x="79.1" y="159.7">10uF</text>
<text x="95.5" y="157">C26</text>
<text x="97.3" y="159.6">100nF</text>
<text x="117.1" y="157.1">C27</text>
<text x="117.2" y="159.7">10uF</text>
<text x="133.6" y="157">C28</text>
<text x="135.4" y="159.6">100nF</text>
<text x="66" y="169.8">GNDA</text>
<text x="104.1" y="169.8">GNDA</text>
<text x="142.8" y="169.8">GND</text>
</g>
<g font-size="1.8" fill="#840084">
<text x="140.7" y="92.4">PCM5100APWR</text>
<text x="253.3" y="107.6">CUI SJ-3523N</text>
</g>
<g font-size="1.1" fill="#840084">
<text x="29.5" y="50.2">TAJA106K016RNJ</text>
<text x="47.1" y="50.1">885012206071</text>
<text x="98.2" y="62.8">CC0603KRX7R7BB225</text>
<text x="46.1" y="87">BAT30KFILM</text>
<text x="98.2" y="85.7">CC0603KRX7R7BB225</text>
<text x="44.7" y="97.2">AC0603FR-075K9L</text>
<text x="201.8" y="97.2">RC0603FR-07470RL</text>
<text x="58.9" y="105.4" transform="rotate(-90 58.9 105.4)">RC0603FR-0710KL</text>
<text x="65.7" y="103.4">EMK316B7106KL-TD</text>
<text x="217.3" y="106">885012206061</text>
<text x="230" y="106">885012206061</text>
<text x="39.7" y="162">TAJA106K016RNJ</text>
<text x="57.3" y="161.9">885012206071</text>
<text x="77.8" y="162">TAJA106K016RNJ</text>
<text x="95.4" y="161.9">885012206071</text>
<text x="115.9" y="162">TAJA106K016RNJ</text>
<text x="133.5" y="161.9">885012206071</text>
</g>
</svg>
